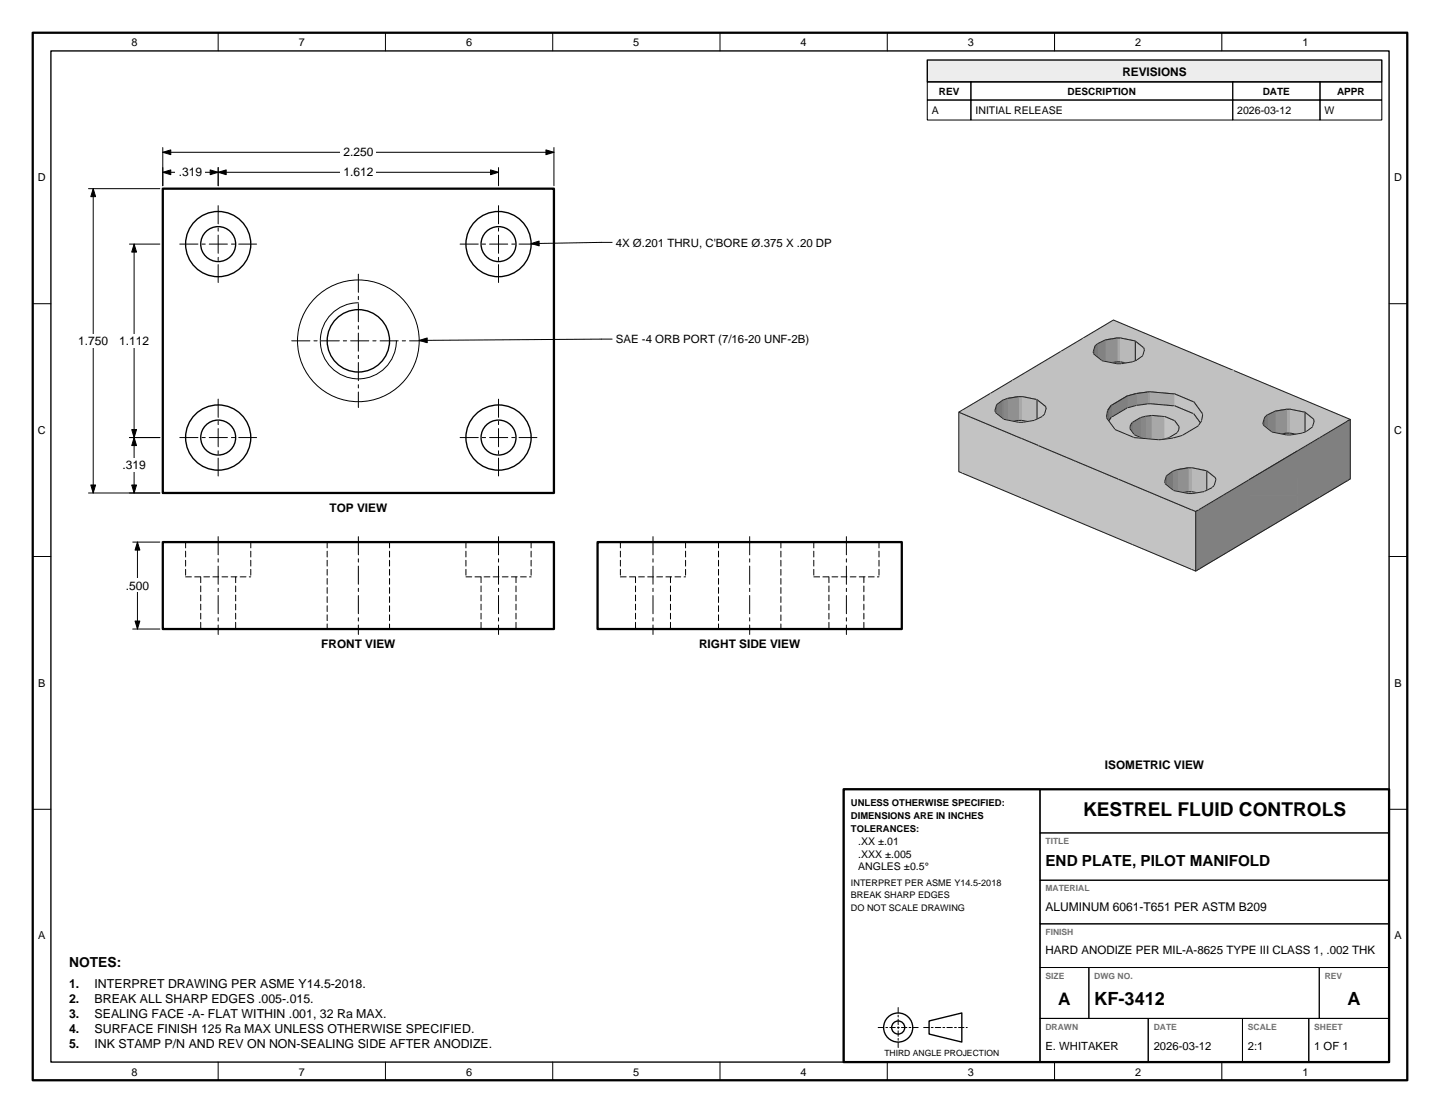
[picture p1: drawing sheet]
<svg xmlns="http://www.w3.org/2000/svg" width="279mm" height="216mm" viewBox="0 0 279 216" stroke-linecap="round" stroke-linejoin="round" font-family="sans-serif">
<path d="M201.8 153.1h67.7v8.5h-67.7zM201.8 161.6h67.7v9.1h-67.7zM201.8 170.7h67.7v8.5h-67.7zM201.8 179.2h67.7v8.5h-67.7zM201.8 187.7h9.5v9.9h-9.5zM201.8 197.6h21v8.4h-21zM211.3 187.7h44.7v9.9h-44.7zM222.8 197.6h18.3v8.4h-18.3zM241.1 197.6h12.8v8.4h-12.8zM253.9 197.6h15.6v8.4h-15.6zM256 187.7h13.5v9.9h-13.5z" fill="none" stroke="#000" stroke-width=".19"/>
<path d="M163.7 153.1h105.8v52.9h-105.8z" fill="none" stroke="#000" stroke-width=".44"/>
<g fill="none" stroke="#000" stroke-width=".26">
<path d="M163.7 153.1h38.1v52.9h-38.1zM180.3 198l6.3-1.5v5.6l-6.3-1.5z"/>
<circle cx="174.3" cy="199.3" r="2.82"/>
<circle cx="174.3" cy="199.3" r="1.27"/>
</g>
<path d="M170.4 199.3h7.8M174.3 195.4v7.8M179.2 199.3h8.5" fill="none" stroke="#000" stroke-width=".19" stroke-dasharray="1.1 .4 .4 .4"/>
<path d="M179.9 11.6h88.2v4.3h-88.2z" fill="#ededeb" stroke="#000" stroke-width=".26"/>
<g fill="none" stroke="#000" stroke-width=".19">
<path d="M179.9 15.9h8.5v3.5h-8.5zM179.9 19.4h8.5v3.9h-8.5zM188.4 15.9h50.8v3.5h-50.8zM188.4 19.4h50.8v3.9h-50.8zM239.2 15.9h16.9v3.5h-16.9zM239.2 19.4h16.9v3.9h-16.9zM256.1 15.9h12v3.5h-12zM256.1 19.4h12v3.9h-12zM31.6 28.6v7.4M31.6 29.5h75.9M107.5 28.6v7.4M69.5 58.7a7.4 7.4 0 0 0-7.3 7.4 7.4 7.4 0 0 0 7.3 7.4 7.4 7.4 0 0 0 7.4-7.4"/>
<circle cx="69.5" cy="66.1" r="11.8"/>
</g>
<path d="M31.6 36.6h75.9v59h-75.9z" fill="none" stroke="#000" stroke-width=".44"/>
<g fill="none" stroke="#000" stroke-width=".26">
<circle cx="42.3" cy="47.3" r="6.3"/>
<circle cx="42.3" cy="47.3" r="3.4"/>
<circle cx="96.7" cy="47.3" r="3.4"/>
<circle cx="96.7" cy="47.3" r="6.3"/>
<circle cx="69.5" cy="66.1" r="6.1"/>
<circle cx="42.3" cy="84.9" r="6.3"/>
<circle cx="42.3" cy="84.9" r="3.4"/>
<circle cx="96.7" cy="84.9" r="3.4"/>
<circle cx="96.7" cy="84.9" r="6.3"/>
</g>
<path d="M42.3 39.9v14.9M96.7 39.9v14.9M34.9 47.3h14.9M69.5 53.2v25.9M89.3 47.3h14.9M42.3 77.4v14.9M56.6 66.1h25.9M96.7 77.4v14.9M34.9 84.9h14.9M89.3 84.9h14.9" fill="none" stroke="#000" stroke-width=".19" stroke-dasharray="3.5 .8 .6 .8"/>
<path d="M31.6 29.5l1.5-.4v.9zM105.9 29.1l1.6 .4-1.6 .5z" fill="#000" stroke="#000" stroke-width=".19"/>
<path d="M66.1 28.2h6.9v2.6h-6.9z" fill="#fff"/>
<path d="M31.6 32.5v3.5M31.6 33.4h10.7M42.3 32.5v3.5" fill="none" stroke="#000" stroke-width=".19"/>
<path d="M31.6 33.4l1.5-.4v.9zM40.8 33l1.5 .4-1.5 .5z" fill="#000" stroke="#000" stroke-width=".19"/>
<path d="M34.1 32.1h5.7v2.6h-5.7z" fill="#fff"/>
<path d="M42.3 32.5v3.5M42.3 33.4h54.4M96.7 32.5v3.5" fill="none" stroke="#000" stroke-width=".19"/>
<path d="M42.3 33.4l1.6-.4v.9zM95.2 33l1.5 .4-1.5 .5z" fill="#000" stroke="#000" stroke-width=".19"/>
<path d="M66.1 32.1h6.9v2.6h-6.9z" fill="#fff"/>
<path d="M17.2 36.6h13.8M18.1 36.6v59M17.2 95.6h13.8" fill="none" stroke="#000" stroke-width=".19"/>
<path d="M18.1 36.6l.4 1.5h-.9zM17.6 94.1h.9l-.4 1.5z" fill="#000" stroke="#000" stroke-width=".19"/>
<path d="M14.6 64.8h7v2.6h-7z" fill="#fff"/>
<path d="M25.1 84.9h5.9M25.1 95.6h5.9M26 84.9v10.7" fill="none" stroke="#000" stroke-width=".19"/>
<path d="M26 84.9l.5 1.5h-.9zM25.6 94.1h.9l-.5 1.5z" fill="#000" stroke="#000" stroke-width=".19"/>
<path d="M23.2 88.9h5.7v2.6h-5.7z" fill="#fff"/>
<path d="M25.1 47.3h5.9M26 47.3v37.6M25.1 84.9h5.9" fill="none" stroke="#000" stroke-width=".19"/>
<path d="M26 47.3l.5 1.6h-.9zM25.6 83.3h.9l-.5 1.6z" fill="#000" stroke="#000" stroke-width=".19"/>
<path d="M22.5 64.8h7v2.6h-7z" fill="#fff"/>
<path d="M31.6 105.2h75.9v16.8h-75.9z" fill="none" stroke="#000" stroke-width=".44"/>
<path d="M36 105.2v6.7M36 111.9h12.7M38.9 111.9v10.1M45.7 111.9v10.1M48.7 105.2v6.7M63.5 105.2v16.8M75.6 105.2v16.8M90.4 105.2v6.7M90.4 111.9h12.7M93.3 111.9v10.1M100.1 111.9v10.1M103.1 105.2v6.7" fill="none" stroke="#000" stroke-width=".19" stroke-dasharray="1.1 .6"/>
<path d="M42.3 104.1v19M69.5 104.1v19M96.7 104.1v19" fill="none" stroke="#000" stroke-width=".19" stroke-dasharray="3.5 .8 .6 .8"/>
<path d="M25.8 105.2h5.2M26.7 105.2v16.8M25.8 122h5.2" fill="none" stroke="#000" stroke-width=".19"/>
<path d="M26.7 105.2l.4 1.5h-.9zM26.2 120.5h.9l-.4 1.5z" fill="#000" stroke="#000" stroke-width=".19"/>
<path d="M23.8 112.3h5.7v2.5h-5.7z" fill="#fff"/>
<path d="M6.3 6.3h266.7v203.2h-266.7zM115.9 105.2h59.1v16.8h-59.1z" fill="none" stroke="#000" stroke-width=".44"/>
<path d="M120.4 105.2v6.7M120.4 111.9h12.6M123.3 111.9v10.1M130.1 111.9v10.1M133 105.2v6.7M139.4 105.2v16.8M151.5 105.2v16.8M157.9 105.2v6.7M157.9 111.9h12.7M160.8 111.9v10.1M167.6 111.9v10.1M170.6 105.2v6.7" fill="none" stroke="#000" stroke-width=".19" stroke-dasharray="1.1 .6"/>
<path d="M126.7 104.1v19M145.5 104.1v19M164.2 104.1v19" fill="none" stroke="#000" stroke-width=".19" stroke-dasharray="3.5 .8 .6 .8"/>
<g fill="none" stroke="#000" stroke-width=".19">
<path d="M42.3 6.3v3.6M74.8 6.3v3.6M107.2 6.3v3.6M139.7 6.3v3.6M172.2 6.3v3.6M204.6 6.3v3.6M237.1 6.3v3.6M6.3 58.9h3.6M118.8 47l-15.7 .3M269.5 58.9h3.5M118.8 65.8l-37.5 .2M6.3 107.9h3.6"/>
<path d="M269.5 107.9h3.5M6.3 157h3.6M269.5 157h3.5M42.3 206v3.5M74.8 206v3.5M107.2 206v3.5M139.7 206v3.5M172.2 206v3.5M204.6 206v3.5M237.1 206v3.5"/>
</g>
<path d="M103.1 47.3l1.5-.5v.9zM81.3 66l1.6-.4v.9z" fill="#000" stroke="#000" stroke-width=".19"/>
<g fill="#bdc2c7" stroke="#bdc2c7" stroke-width=".19">
<path d="M210 65.7l5.4-3.2 .8 .3-5.4 3.2z"/>
<path d="M216.2 62.8l1.5 .6-.3 2.2h-.8z"/>
<path d="M215.4 62.5l.6-.4 14.9 6.2v.7z"/>
<path d="M212.9 64.7l3.3-1.9 .4 2.8-2.2 .3z"/>
<path d="M217.7 63.4l4.2 1.8-1.6 1-2.9-.6z"/>
<path d="M216.6 70.2h.8l-.1 1.1-.5 .1z"/>
<path d="M214.4 70.6l2.2-.4 .2 1.2-1.1 .2z"/>
<path d="M217.4 70.2l2.9 .6-1.5 .9-1.5-.4z"/>
<path d="M212.9 71.3l1.5-.7 1.3 1-.9 .3z"/>
<path d="M218.8 71.7l1.5-.9 1.6 1.3-2.2 .3z"/>
<path d="M210.8 66l2.1-1.3 1.5 1.2-1.5 .8z"/>
<path d="M212.4 71.8l.5-.5 1.9 .6-.2 .3z"/>
<path d="M220.3 66.2l1.6-1 4.2 1.7-4.2 .6z"/>
<path d="M212.4 71.8l2.2 .4-.2 .6-2.3 .1z"/>
<path d="M219.7 72.4l2.2-.3 .2 .4-2.4 .1z"/>
<path d="M209.8 66.6l1-.6 2.1 .7-.5 .4z"/>
<path d="M205.8 68.2l4.2-2.5 .8 .3-4.3 2.5z"/>
<path d="M219.7 72.6l2.4-.1-.4 1.1-2.1-.4z"/>
<path d="M212.1 72.9l2.3-.1 .1 .2-2.3 .3z"/>
<path d="M206.5 68.5l3.3-1.9 2.6 .5-.3 1.2z"/>
<path d="M212.2 73.3l2.3-.3 .9 .7-1.5 .9z"/>
<path d="M221.9 67.5l4.2-.6 1.5 .7-5.5 .2z"/>
<path d="M218.9 73.7l.7-.5 2.1 .4-1.2 .9z"/>
<path d="M218.5 73.8l.4-.1 1.6 .8-.8 .3z"/>
<path d="M213.9 74.6l1.5-.9 1.5 .3-.2 1.2z"/>
<path d="M217.3 74l1.2-.2 1.2 1-2.2 .4z"/>
<path d="M222.1 67.8l5.5-.2-3.2 1.9-2.7-.5z"/>
<path d="M216.9 74h.4l.2 1.2h-.8z"/>
<path d="M206.5 68.5l5.6-.2 .1 .4-4.1 .5z"/>
<path d="M208.1 69.2l4.1-.5 1.7 1.3-1.6 .9z"/>
<path d="M230.9 68.3l8.6 3.6h-1.6l-7-2.9z"/>
<path d="M220.5 69.9l1.2-.9 2.7 .5-2.1 1.3z"/>
<path d="M222.3 70.8l5.3-3.2 8.1 3.4v5.4z"/>
<path d="M219.7 70.2l.8-.3 1.8 .9-1 .6z"/>
<path d="M212.3 70.9l1.6-.9 2.8 .6-.3 2.1z"/>
<path d="M217.5 70.6l2.2-.4 1.6 1.2-3.3 1.9z"/>
<path d="M196.3 73.8l9.5-5.6 1.4 .6v9.6z"/>
<path d="M216.7 70.6h.8l.5 2.7-1.6-.6z"/>
<path d="M207.2 68.8l10.8 4.5-9.4 5.7-1.4-.6z"/>
<path d="M221.3 71.4l1-.6 .9 5.2h-.6z"/>
<path d="M222.3 70.8l7.8 3.3-2.1 2.3-4.8-.4z"/>
<path d="M237.9 71.9h1.6l7 2.9v.7z"/>
<path d="M218 73.3l3.3-1.9 1.3 4.6-2.1 .3z"/>
<path d="M235.7 71l13.4 5.6-5.4 3.2-7.8-3.3-.2-.1z"/>
<path d="M215.7 74.7l2.3-1.4 2.5 3-1.8 .5z"/>
<path d="M192 76.4l4.3-2.6 .8 .3-4.3 2.6z"/>
<path d="M197.1 74.1l1.6 .7-.3 2.1h-.8z"/>
<path d="M193.8 76.1l3.3-2 .5 2.8-2.2 .4z"/>
<path d="M230.1 74.1l5.8 2.4-4.2 1.5-3.7-1.6z"/>
<path d="M198.7 74.8l4.1 1.8-1.6 .9-2.8-.6z"/>
<path d="M197.6 81.6h.8l-.2 1.1h-.4z"/>
<path d="M195.4 81.9l2.2-.3 .2 1.1-1.2 .2z"/>
<path d="M198.4 81.6l2.8 .5-1.5 .9-1.5-.3z"/>
<path d="M222.6 78.4l.6-.1 .4 2.3h-.3z"/>
<path d="M210.9 77.6l4.8-2.9 3 2.1-3.1 1.9z"/>
<path d="M223.2 78.3l4.8 .4-2 2.1-2.4-.2z"/>
<path d="M220.5 78.7l2.1-.3 .7 2.2-1.1 .2z"/>
<path d="M194.6 82.2l.8-.3 1.2 1-.4 .2z"/>
<path d="M218.7 79.1l1.8-.4 1.7 2.1-.9 .2z"/>
<path d="M199.7 83l1.5-.9 1.7 1.3-2.3 .3z"/>
<path d="M193.4 83.1l1.2-.9 1.6 .9-.7 .4z"/>
<path d="M228 78.7l3.7 1.6-3.8 1.3-1.9-.8z"/>
<path d="M227.9 81.6l.9 1.2v9.2l-.9-1.2z"/>
<path d="M192.8 76.7l1-.6 1.6 1.2-.8 .3z"/>
<path d="M246.5 74.8l15.5 6.6-.7 .3-6.5-2.7-8.3-3.5z"/>
<path d="M215.6 81l3.1-1.9 2.6 1.9-1.6 1z"/>
<path d="M201.2 77.5l1.6-.9 4.2 1.7-4.1 .5z"/>
<path d="M190.7 78l2.1-1.3 1.8 .9-1.2 .9z"/>
<path d="M186.7 79.6l5.3-3.2 .8 .3-5.4 3.2z"/>
<path d="M193.4 83.1l2.1 .4-.2 .7-2.3 .1z"/>
<path d="M249.1 76.6l1.6 .7-.3 2.1h-.8z"/>
<path d="M200.6 83.7l2.3-.3 .1 .4-2.3 .1z"/>
<path d="M231.7 78l4.2-1.5 7.8 3.3-10.4 .4z"/>
<path d="M245.8 78.5l3.3-1.9 .5 2.8-2.2 .4z"/>
<path d="M200.7 83.9l2.3-.1-.4 1.2-2.1-.4z"/>
<path d="M227.9 81.6l3.8-1.3 1.6 2.3-4.5 .2z"/>
<path d="M231.7 78l1.6 2.2v2.4l-1.6-2.3z"/>
<path d="M250.7 77.3l4.1 1.7-1.6 1-2.8-.6z"/>
<path d="M193 84.3l2.3-.1 .1 .2-2.2 .3z"/>
<path d="M249.6 84h.8l-.2 1.2h-.4z"/>
<path d="M208.6 79l2.3-1.4 4.7 1.1-.7 1z"/>
<path d="M247.4 84.4l2.2-.4 .2 1.2-1.2 .2z"/>
<path d="M250.4 84l2.8 .6-1.5 .9-1.5-.3z"/>
<path d="M215.6 81l4.1 1-.4 .5-4.4-.5z"/>
<path d="M187.4 79.9l3.3-1.9 2.7 .5-.4 1.1z"/>
<path d="M193.2 84.7l2.2-.3 .9 .7-1.5 .9z"/>
<path d="M202.9 78.8l4.1-.5 1.6 .7-5.6 .2z"/>
<path d="M200.2 84.8l.3-.2 2.1 .4-.4 .4z"/>
<path d="M245.9 85.1l1.5-.7 1.2 1-.8 .4z"/>
<path d="M251.7 85.5l1.5-.9 1.7 1.3-2.3 .3z"/>
<path d="M199.4 85.2l.8-.4 2 .6-1.5 .8z"/>
<path d="M243.7 79.8l2.1-1.3 1.6 1.3-1.5 .7z"/>
<path d="M245.4 85.6l.5-.5 1.9 .7-.3 .2z"/>
<path d="M214.9 82l4.4 .5-.1 .5-4.5 .1z"/>
<path d="M194.8 86l1.5-.9 1.5 .3-.1 1.1z"/>
<path d="M198.2 85.4l1.2-.2 1.3 1-2.3 .3z"/>
<path d="M203 79.2l5.6-.2-3.3 1.9-2.7-.5z"/>
<path d="M197.8 85.4h.4l.2 1.1h-.7z"/>
<path d="M205.3 80.9l3.3-1.9 6.3 .7-.2 1.1z"/>
<path d="M228.8 82.8l4.5-.2v.2l-4.5 .1z"/>
<path d="M253.2 80l1.6-1 4.2 1.8-4.1 .5z"/>
<path d="M245.4 85.6l2.1 .4-.2 .6-2.3 .1z"/>
<path d="M187.4 79.9l5.6-.3 .2 .4-4.2 .5z"/>
<path d="M252.6 86.2l2.3-.3 .1 .4-2.3 .1z"/>
<path d="M228.8 82.9l4.5-.1-.2 1.2-4.4-.5z"/>
<path d="M214.7 83.1l4.5-.1v.2l-4.5 .2z"/>
<path d="M233.3 80.2l10.4-.4-1 .6-9.4 .1z"/>
<path d="M242.7 80.4l1-.6 2.2 .7-.5 .4z"/>
<path d="M252.7 86.4l2.3-.1-.4 1.1-2.1-.4z"/>
<path d="M189 80.5l4.2-.5 1.6 1.3-1.6 1z"/>
<path d="M245 86.7l2.3-.1 .1 .2-2.2 .3z"/>
<path d="M214.7 83.4l4.5-.2 .9 1.1-3.7 1.3z"/>
<path d="M202.2 80.8l.4-.4 2.7 .5-1 .6z"/>
<path d="M228.7 83.5l4.4 .5-.6 .9-4.2-.9z"/>
<path d="M233.3 80.5l9.4-.1-3.3 1.9-6.3-.6z"/>
<path d="M204.3 81.5l1-.6 9.4-.1v.3z"/>
<path d="M239.4 82.3l3.3-1.9 2.7 .5-.4 1.2z"/>
<path d="M245.2 87.1l2.2-.3 .9 .7-1.5 .9z"/>
<path d="M254.9 81.3l4.1-.5 1.6 .6-5.6 .3z"/>
<path d="M186 80l.7-.4 2.3 .9 12.6 5.3v.7z"/>
<path d="M251.9 87.5l.6-.5 2.1 .4-1.1 .9z"/>
<path d="M200.7 81.5l1.5-.7 2.1 .7-2.1 1.3z"/>
<path d="M226.8 84.9l1.5-.9 4.2 .9-3.1 1.9z"/>
<path d="M251.4 87.6l.5-.1 1.6 .8-.8 .3z"/>
<path d="M246.8 88.4l1.5-.9 1.5 .3-.1 1.2z"/>
<path d="M250.2 87.8l1.2-.2 1.3 1-2.2 .4z"/>
<path d="M255 81.7l5.6-.3-3.3 2-2.7-.6z"/>
<path d="M204.3 81.5l10.4-.4 1.7 2.2-4.3 1.5z"/>
<path d="M193.2 82.3l1.6-1 2.9 .6-.3 2.2z"/>
<path d="M216.4 85.6l3.7-1.3 1.9 .8-1.9 2.1z"/>
<path d="M249.8 87.8h.4l.3 1.2h-.8z"/>
<path d="M233.1 81.7l6.3 .6-2.3 1.4-4.6-1.1z"/>
<path d="M198.4 81.9l2.3-.4 1.5 1.3-3.3 1.9z"/>
<path d="M239.4 82.3l5.6-.2 .2 .4-4.2 .5z"/>
<path d="M255.2 84.6l5.4-3.2 .7 .3-5.3 3.2z"/>
<path d="M225.8 85.2l1-.3 2.6 1.9-1.8 .5z"/>
<path d="M197.7 81.9h.7l.5 2.8-1.5-.6z"/>
<path d="M222 85.1l2.4 .2 .4 2.3-4.7-.4z"/>
<path d="M224.7 85.3l1.1-.1 1.8 2.1-2.2 .3z"/>
<path d="M224.4 85.3h.3l.7 2.3h-.6z"/>
<path d="M241 83l4.2-.5 1.6 1.3-1.6 1z"/>
<path d="M198.9 84.7l5.4-3.2 8 3.4v5.4z"/>
<path d="M253.5 83.7l1.1-.9 2.7 .6-2.1 1.2z"/>
<path d="M229.4 84.5l3.1-1.9 4.6 1.1-4.8 2.9z"/>
<path d="M252.7 84l.8-.3 1.7 .9-1 .6z"/>
<path d="M212.1 84.8l4.3-1.5 3.7 1.6-2.2 2.3z"/>
<path d="M245.2 84.8l1.6-1 2.9 .6-.3 2.1z"/>
<path d="M250.5 84.4l2.2-.4 1.5 1.2-3.3 2z"/>
<path d="M230 88l9.4-5.7 1.5 .6v9.6z"/>
<path d="M249.7 84.4h.8l.4 2.8-1.5-.7z"/>
<path d="M227.6 85l1.8-.5 2.9 2.1-2.3 1.4z"/>
<path d="M250.9 87.2l4.3-2.6 .8 .3-4.3 2.6z"/>
<path d="M240.9 82.9l10.8 4.6-9.4 5.6-1.4-.6z"/>
<path d="M220.1 84.9l4.7 .4 .9 5.2-7.8-3.3z"/>
<path d="M225.4 85.3l2.2-.3 2.4 3-3.2 1.9z"/>
<path d="M224.8 85.3h.6l1.4 4.6-1.1 .6z"/>
<path d="M201.6 85.8l8.5 3.6h-1.5l-7-2.9z"/>
<path d="M212.3 84.9l13.4 5.6-5.3 3.2-8.1-3.4z"/>
<path d="M230 88l1.6 .6-.3 2.2h-.8z"/>
<path d="M226.8 89.9l3.2-1.9 .5 2.8-2.2 .3z"/>
<path d="M231.6 88.6l4.2 1.8-1.6 .9-2.9-.5z"/>
<path d="M230.5 95.4h.8l-.2 1.1h-.4z"/>
<path d="M228.3 95.7l2.2-.3 .2 1.1-1.2 .2z"/>
<path d="M231.3 95.4l2.9 .6-1.5 .8-1.6-.3z"/>
<path d="M227.5 96.1l.8-.4 1.2 1-.4 .2z"/>
<path d="M208.6 89.4h1.5l7 2.9v.7z"/>
<path d="M232.7 96.8l1.5-.8 1.6 1.3-2.3 .2z"/>
<path d="M226.3 96.9l1.2-.8 1.6 .8-.6 .5z"/>
<path d="M225.7 90.5l1.1-.6 1.5 1.2-.8 .3z"/>
<path d="M234.2 91.3l1.6-.9 4.1 1.7-4.1 .5z"/>
<path d="M223.6 91.8l2.1-1.3 1.8 .9-1.2 .9z"/>
<path d="M226.3 96.9l2.2 .5-.2 .6-2.3 .1z"/>
<path d="M233.5 97.5l2.3-.2 .1 .3-2.3 .1z"/>
<path d="M233.6 97.7l2.3-.1-.3 1.2-2.2-.4z"/>
<path d="M226 98.1l2.3-.1v.2l-2.2 .3z"/>
<path d="M220.4 93.7l3.2-1.9 2.7 .5-.3 1.2z"/>
<path d="M226.1 98.5l2.2-.3 .9 .7-1.5 .9z"/>
<path d="M235.8 92.6l4.1-.5 1.6 .7-5.6 .2z"/>
<path d="M233.2 98.6l.2-.2 2.2 .4-.5 .5z"/>
<path d="M232.4 99l.8-.4 1.9 .7-1.5 .7z"/>
<path d="M227.7 99.8l1.5-.9 1.6 .3-.2 1.2z"/>
<path d="M231.2 99.2l1.2-.2 1.2 1-2.2 .4z"/>
<path d="M235.9 93l5.6-.2-3.2 1.9-2.7-.5z"/>
<path d="M230.8 99.2h.4l.2 1.2h-.8z"/>
<path d="M237.2 95.3l4.3-2.5 .8 .3-4.3 2.6z"/>
<path d="M220.4 93.7l5.6-.2 .1 .4-4.1 .5z"/>
<path d="M217.1 92.3l15.5 6.6-.6 .3-14.9-6.2z"/>
<path d="M222 94.4l4.1-.5 1.6 1.3-1.6 .9z"/>
<path d="M235.1 94.6l.5-.4 2.7 .5-1.1 .6z"/>
<path d="M233.6 95.4l1.5-.8 2.1 .7-2.1 1.3z"/>
<path d="M226.1 96.1l1.6-.9 2.9 .5-.3 2.2z"/>
<path d="M231.4 95.7l2.2-.3 1.5 1.2-3.2 1.9z"/>
<path d="M231.9 98.5l5.3-3.2 .8 .4-5.4 3.2z"/>
<path d="M230.6 95.7h.8l.5 2.8-1.6-.6z"/>
</g>
<g fill="none" stroke="#1f2126" stroke-width=".19">
<path d="M186 80l46 19.2v11.6l-46-19.3zM193.4 78.5l-.4 1.1v4.7l.4-1.2M193.4 78.5l-.4 1.1 .2 .4 1.6 1.3a8.6 8.6 0 0 0 7.4-.5l.4-.4 .4-1.2-.1-.4M198.4 76.9l2.8 .6v4.6l-2.8-.5M198.4 76.9a6.5 6.5 0 0 0-5 1.6M198.4 76.9l2.8 .6 1.7 1.3M202.9 78.8l-1.7-1.3v4.6l1.7 1.3M202.9 78.8l.1 .4v4.6l-.1-.4M212.4 67.1l-.3 1.2v4.6l.3-1.1M212.4 71.8l-.3 1.1 .1 .4 1.7 1.3a9 9 0 0 0 6.6-.1l1.2-.9 .4-1.1-.2-.4M212.4 67.1l-.3 1.2 .1 .4 1.7 1.3a9 9 0 0 0 6.6-.1l1.2-.9 .4-1.2-.2-.3M214.6 72.2l-.2 .6a2.74 2.74 0 0 0 2.9 1.2l1.6-.3 .7-.5 .1-.6v-.2"/>
<path d="M214.9 79.7l-.2 1.1v2.3l.2-1.1M214.9 79.7l.7-1a12.7 12.7 0 0 1 7.6-2.7l4.8 .4 3.7 1.6 1.6 2.2M214.9 79.7l-.2 1.4 1.7 2.2 3.7 1.6 4.7 .4a12.7 12.7 0 0 0 7.7-2.7l.6-.9 .2-1.5M217.3 71.3l1.5 .4v6.9a4.3 4.3 0 0 0-4.2 .5l-.2 .6v-6.9l.2-.6M217.3 71.3a3.5 3.5 0 0 0-2.7 .9M217.3 71.3l1.5 .4 .9 .7M217.4 65.6l2.9 .6v4.6l-2.9-.6M217.4 65.6a6.5 6.5 0 0 0-5 1.5M217.4 65.6l2.9 .6 1.6 1.3M217.4 70.2a6.5 6.5 0 0 0-5 1.6M217.4 70.2l2.9 .6 1.6 1.3M218.8 71.7l.9 .7v.2v6.9v-.2l-.9-.7z"/>
<path d="M221.9 67.5l-1.6-1.3v4.6l1.6 1.3M221.9 67.5l.2 .3v4.7l-.2-.4M250.4 79.4l2.8 .6v4.6l-2.8-.6M250.4 79.4a6.5 6.5 0 0 0-5 1.5M250.4 79.4l2.8 .6 1.7 1.3M193.4 83.1l-.4 1.2 .2 .4 1.6 1.3a8.6 8.6 0 0 0 7.4-.6l.4-.4 .4-1.2-.1-.4M195.5 83.5l-.2 .7a2.77 2.77 0 0 0 2.9 1.2l1.2-.2 .8-.4 .3-.2 .2-.7-.1-.2M198.2 82.7l1.5 .3v6.9a4.3 4.3 0 0 0-4.2 .6l-.2 .6v-6.9l.2-.7M198.2 82.7a3.5 3.5 0 0 0-2.7 .8M198.2 82.7l1.5 .3 .9 .7M198.4 81.6a6.5 6.5 0 0 0-5 1.5M198.4 81.6l2.8 .5 1.7 1.3"/>
<path d="M199.7 83l.9 .7 .1 .2v7l-.1-.3-.9-.7zM214.9 82l.7-1a12.7 12.7 0 0 1 7.6-2.7l4.8 .4 3.7 1.6 1.6 2.3M214.9 82l-.2 1.4 1.7 2.2 3.7 1.6 4.7 .4a12.7 12.7 0 0 0 7.7-2.7l.6-.9 .2-1.4M217.1 93l14.9 6.2 .6-.3M219.3 82.5l-.1 .5v9.3l.1-.6a5.2 5.2 0 0 1 4.3-1.9l2.4 .2 1.9 .8 .9 1.3v-9.3M219.3 82.5a5.2 5.2 0 0 1 4.3-1.9l2.4 .2 1.9 .8 .9 1.2M219.3 82.5l-.1 .7 .9 1.1a7.7 7.7 0 0 0 8.2-.3l.4-.5 .1-.7M226.3 92.3l-.3 1.2v4.6l.3-1.2M226.3 96.9l-.3 1.2 .1 .4 1.6 1.3a8.6 8.6 0 0 0 7.4-.5l.5-.5 .3-1.2-.1-.3M226.3 92.3l-.3 1.2 .1 .4 1.6 1.3a8.6 8.6 0 0 0 7.4-.6l.5-.4 .3-1.2-.1-.4M228.5 97.4l-.2 .6a2.75 2.75 0 0 0 2.9 1.2l1.2-.2 .8-.4 .2-.2 .1-.9M231.1 96.5l1.6 .3v7a4.3 4.3 0 0 0-4.2 .5l-.2 .6v-6.9l.2-.6"/>
<path d="M231.1 96.5a3.5 3.5 0 0 0-2.6 .9M231.1 96.5l1.6 .3 .8 .7M231.3 90.8l2.9 .5v4.7l-2.9-.6M231.3 90.8a6.5 6.5 0 0 0-5 1.5M231.3 90.8l2.9 .5 1.6 1.3M231.3 95.4a6.5 6.5 0 0 0-5 1.5M231.3 95.4l2.9 .6 1.6 1.3M232.7 96.8l.8 .7 .1 .2v7l-.1-.2-.8-.7zM233.3 80.2v2.6v-.2M235.8 92.6l-1.6-1.3v4.7l1.6 1.3M235.8 92.6l.1 .4v4.6l-.1-.3M245.4 80.9l-.4 1.2v4.6l.4-1.1"/>
<path d="M245.4 85.6l-.4 1.1 .2 .4 1.6 1.3a9 9 0 0 0 6.7-.1l1.1-.9 .4-1.1-.1-.4M245.4 80.9l-.4 1.2 .2 .4 1.6 1.3a9 9 0 0 0 6.7-.1l1.1-.9 .4-1.1-.1-.4M247.5 86l-.2 .6a2.75 2.75 0 0 0 2.9 1.2l1.7-.3 .6-.5 .2-.6-.1-.2M250.2 85.2l1.5 .3v6.9a4.3 4.3 0 0 0-4.2 .5l-.2 .6v-6.9l.2-.6M250.2 85.2a3.5 3.5 0 0 0-2.7 .8M250.2 85.2l1.5 .3 .9 .7M250.4 84a6.5 6.5 0 0 0-5 1.6M250.4 84l2.8 .6 1.7 1.3M251.7 85.5l.9 .7 .1 .2v6.9l-.1-.2-.9-.7zM254.9 81.3l-1.7-1.3v4.6l1.7 1.3M254.9 81.3l.1 .4v4.6l-.1-.4M261.3 81.7l.7-.3-46-19.3-30 17.9 15.6 6.5"/>
<path d="M261.3 81.7l.7-.3v11.5l-30 17.9v-11.6l.6-.3M261.3 81.7l-28.7 17.2"/>
</g>
<g fill="#9ea1a6" stroke="#9ea1a6" stroke-width=".19">
<path d="M216.8 71.4l.5-.1v7h-.5z"/>
<path d="M216.6 65.6h.8v4.6h-.8z"/>
<path d="M197.8 82.7h.4v6.9h-.4z"/>
<path d="M197.6 76.9h.8v4.7h-.8z"/>
<path d="M249.8 85.2h.4v6.9h-.4z"/>
<path d="M249.6 79.4h.8v4.6h-.8z"/>
<path d="M230.7 96.5h.4v7h-.4z"/>
<path d="M230.5 90.8h.8v4.6h-.8z"/>
</g>
<g fill="#8a8c8f" stroke="#8a8c8f" stroke-width=".19">
<path d="M215.7 71.6l1.1-.2v6.9l-1.1 .2z"/>
<path d="M214.4 65.9l2.2-.3v4.6l-2.2 .4z"/>
<path d="M196.6 82.9l1.2-.2v6.9l-1.2 .2z"/>
<path d="M195.4 77.3l2.2-.4v4.7l-2.2 .3z"/>
<path d="M248.6 85.4l1.2-.2v6.9l-1.2 .2z"/>
<path d="M247.4 79.8l2.2-.4v4.6l-2.2 .4z"/>
<path d="M229.5 96.7l1.2-.2v7l-1.2 .2z"/>
<path d="M228.3 91.1l2.2-.3v4.6l-2.2 .3z"/>
</g>
<g fill="#b5babf" stroke="#b5babf" stroke-width=".19">
<path d="M217.3 71.3l1.5 .4v6.9l-1.5-.3z"/>
<path d="M219.7 72.4v7.1z"/>
<path d="M217.4 65.6l2.9 .6v4.6l-2.9-.6z"/>
<path d="M221.9 67.5l.2 .3v4.7l-.2-.4z"/>
<path d="M198.2 82.7l1.5 .3v6.9l-1.5-.3z"/>
<path d="M200.6 83.7l.1 7.2z"/>
<path d="M198.4 76.9l2.8 .6v4.6l-2.8-.5z"/>
<path d="M250.2 85.2l1.5 .3v6.9l-1.5-.3z"/>
<path d="M202.9 78.8l.1 .4v4.6l-.1-.4z"/>
<path d="M252.6 86.2l.1 7.1z"/>
<path d="M250.4 79.4l2.8 .6v4.6l-2.8-.6z"/>
<path d="M254.9 81.3l.1 .4v4.6l-.1-.4z"/>
<path d="M231.1 96.5l1.6 .3v7l-1.6-.3z"/>
<path d="M233.5 97.5l.1 7.2z"/>
<path d="M231.3 90.8l2.9 .5v4.7l-2.9-.6z"/>
<path d="M235.8 92.6l.1 .4v4.6l-.1-.3z"/>
</g>
<g fill="#808287" stroke="#808287" stroke-width=".19">
<path d="M214.8 71.9l.9-.3v6.9l-.9 .4z"/>
<path d="M212.9 66.7l1.5-.8v4.7l-1.5 .7z"/>
<path d="M247.8 85.8l.8-.4v6.9l-.8 .4z"/>
<path d="M245.9 80.5l1.5-.7v4.6l-1.5 .7z"/>
</g>
<g fill="#c2c4cc" stroke="#c2c4cc" stroke-width=".19">
<path d="M218.8 71.7l.9 .7v6.9l-.9-.7z"/>
<path d="M220.3 66.2l1.6 1.3v4.6l-1.6-1.3z"/>
<path d="M199.7 83l.9 .7v6.9l-.9-.7z"/>
<path d="M201.2 77.5l1.7 1.3v4.6l-1.7-1.3z"/>
<path d="M251.7 85.5l.9 .7v6.9l-.9-.7z"/>
<path d="M253.2 80l1.7 1.3v4.6l-1.7-1.3z"/>
<path d="M232.7 96.8l.8 .7v7l-.8-.7z"/>
<path d="M234.2 91.3l1.6 1.3v4.7l-1.6-1.3z"/>
</g>
<g fill="#75787d" stroke="#75787d" stroke-width=".19">
<path d="M214.6 72.2l.2-.3v7l-.2 .2z"/>
<path d="M212.4 67.1l.5-.4v4.6l-.5 .5z"/>
<path d="M247.5 86l.3-.2v6.9l-.3 .2z"/>
<path d="M245.4 80.9l.5-.4v4.6l-.5 .5z"/>
</g>
<g fill="#6b6b70" stroke="#6b6b70" stroke-width=".19">
<path d="M214.6 72.2v6.9l-.2 .6v-6.9z"/>
<path d="M212.4 67.1v4.7l-.3 1.1v-4.6z"/>
<path d="M195.5 83.5v7l-.2 .6v-6.9z"/>
<path d="M193.4 78.5v4.6l-.4 1.2v-4.7z"/>
<path d="M247.5 86v6.9l-.2 .6v-6.9z"/>
<path d="M245.4 80.9v4.7l-.4 1.1v-4.6z"/>
<path d="M228.5 97.4v6.9l-.2 .6v-6.9z"/>
<path d="M226.3 92.3v4.6l-.3 1.2v-4.6z"/>
</g>
<g fill="#82858a" stroke="#82858a" stroke-width=".19">
<path d="M196.2 83.1l.4-.2v6.9l-.4 .2z"/>
<path d="M194.6 77.6l.8-.3v4.6l-.8 .3z"/>
<path d="M229.1 96.9l.4-.2v7l-.4 .1z"/>
<path d="M227.5 91.4l.8-.3v4.6l-.8 .4z"/>
</g>
<g fill="#96999e" stroke="#96999e" stroke-width=".19">
<path d="M223.3 80.6h.3v9.2h-.3z"/>
<path d="M222.6 76h.6v2.3l-.6 .1z"/>
</g>
<g fill="#abadb5" stroke="#abadb5" stroke-width=".19">
<path d="M223.6 80.6l2.4 .2v9.2l-2.4-.2z"/>
<path d="M223.2 76l4.8 .4v2.3l-4.8-.4z"/>
</g>
<g fill="#8a8c91" stroke="#8a8c91" stroke-width=".19">
<path d="M222.2 80.8l1.1-.2v9.2l-1.1 .2z"/>
<path d="M220.5 76.3l2.1-.3v2.4l-2.1 .3z"/>
</g>
<g fill="#7a7d80" stroke="#7a7d80" stroke-width=".19">
<path d="M195.5 83.5l.7-.4v6.9l-.7 .5z"/>
<path d="M193.4 78.5l1.2-.9v4.6l-1.2 .9z"/>
<path d="M228.5 97.4l.6-.5v6.9l-.6 .5z"/>
<path d="M226.3 92.3l1.2-.9v4.7l-1.2 .8z"/>
</g>
<g fill="#858a8c" stroke="#858a8c" stroke-width=".19">
<path d="M221.3 81l.9-.2v9.2l-.9 .2z"/>
<path d="M218.7 76.8l1.8-.5v2.4l-1.8 .4z"/>
</g>
<g fill="#bfc4c9" stroke="#bfc4c9" stroke-width=".19">
<path d="M226 80.8l1.9 .8v9.2l-1.9-.8z"/>
<path d="M228 76.4l3.7 1.6v2.3l-3.7-1.6z"/>
<path d="M186 80l.8 .3v11.5l-.8-.3z"/>
<path d="M186.8 80.3l11.5 4.8v11.5l-11.5-4.8z"/>
<path d="M198.3 95.4h10.7v5.7l-10.7-4.5z"/>
<path d="M198.3 85.1l10.7 4.5v5.8h-10.7z"/>
<path d="M209 95.4h10.7v10.2l-10.7-4.5z"/>
<path d="M209 89.6l10.7 4.5v1.3h-10.7z"/>
<path d="M219.7 94.1l11.5 4.8v11.6l-11.5-4.9z"/>
<path d="M231.2 98.9l.8 .3v11.6l-.8-.3z"/>
</g>
<g fill="#7d8085" stroke="#7d8085" stroke-width=".19">
<path d="M219.7 82l1.6-1v9.2l-1.6 1z"/>
<path d="M215.6 78.7l3.1-1.9v2.3l-3.1 1.9z"/>
<path d="M261.3 81.7l.7-.3v11.5l-.7 .4z"/>
<path d="M256 84.9l5.3-3.2v11.6l-5.3 3.2z"/>
<path d="M251.7 87.5l4.3-2.6v11.6l-4.3 2.5z"/>
<path d="M242.3 96.1h9.4v2.9l-9.4 5.7z"/>
<path d="M242.3 93.1l9.4-5.6v8.6h-9.4z"/>
<path d="M238 95.7l4.3-2.6v11.6l-4.3 2.5z"/>
<path d="M232.6 98.9l5.4-3.2v11.5l-5.4 3.2z"/>
<path d="M232 99.2l.6-.3v11.5l-.6 .4z"/>
</g>
<g fill="#707375" stroke="#707375" stroke-width=".19">
<path d="M219.7 82v9.2l-.4 .5v-9.2z"/>
<path d="M215.6 78.7v2.3l-.7 1v-2.3z"/>
</g>
<g fill="#696b6e" stroke="#696b6e" stroke-width=".19">
<path d="M219.3 82.5v9.2l-.1 .6v-9.3z"/>
<path d="M214.9 79.7v2.3l-.2 1.1v-2.3z"/>
</g>
<g fill="#b0b5ba" stroke="#b0b5ba" stroke-width=".19">
<path d="M228.8 82.8v9.3z"/>
<path d="M233.3 80.2v2.6z"/>
</g>
<path d="M9.9 9.9h259.6v196.1h-259.6z" fill="none" stroke="#000" stroke-width=".26"/>
<text font-size="3.7" x="210.1" y="158.3">KESTREL FLUID CONTROLS</text>
<g font-size="3.5">
<text x="212.3" y="194.9">KF-3412</text>
<text x="261.5" y="194.9">A</text>
</g>
<text font-size="3.4" x="205.3" y="194.9">A</text>
<text font-size="3" x="202.8" y="168">END PLATE, PILOT MANIFOLD</text>
<text font-size="2.7" x="13.4" y="187.5">NOTES:</text>
<g font-size="2.4">
<text x="13.4" y="191.7">1.</text>
<text x="18.3" y="191.7">INTERPRET DRAWING PER ASME Y14.5-2018.</text>
<text x="13.4" y="194.6">2.</text>
<text x="13.4" y="197.5">3.</text>
<text x="18.3" y="194.6">BREAK ALL SHARP EDGES .005-.015.</text>
<text x="18.3" y="197.5">SEALING FACE -A- FLAT WITHIN .001, 32 Ra MAX.</text>
<text x="13.4" y="200.4">4.</text>
<text x="13.4" y="203.4">5.</text>
<text x="18.3" y="200.4">SURFACE FINISH 125 Ra MAX UNLESS OTHERWISE SPECIFIED.</text>
<text x="18.3" y="203.4">INK STAMP P/N AND REV ON NON-SEALING SIDE AFTER ANODIZE.</text>
</g>
<g font-size="2.3">
<text x="217.8" y="14.7">REVISIONS</text>
<text x="34.7" y="34.2">.319</text>
<text x="66.6" y="30.4">2.250</text>
<text x="66.6" y="34.2">1.612</text>
<text x="15.2" y="66.9">1.750</text>
<text x="23.1" y="66.9">1.112</text>
<text x="23.8" y="91.1">.319</text>
<text x="63.9" y="99.3">TOP VIEW</text>
<text x="24.4" y="114.4">.500</text>
<text x="62.3" y="125.7">FRONT VIEW</text>
<text x="135.7" y="125.7">RIGHT SIDE VIEW</text>
<text x="214.4" y="149.2">ISOMETRIC VIEW</text>
<text x="202.8" y="176.7">ALUMINUM 6061-T651 PER ASTM B209</text>
</g>
<g font-size="2.2">
<text x="119.5" y="47.9">4X Ø.201 THRU, C'BORE Ø.375 X .20 DP</text>
<text x="119.5" y="66.6">SAE -4 ORB PORT (7/16-20 UNF-2B)</text>
<text x="202.8" y="185.1">HARD ANODIZE PER MIL-A-8625 TYPE III CLASS 1, .002 THK</text>
<text x="202.8" y="203.6">E. WHITAKER</text>
<text x="223.8" y="203.6">2026-03-12</text>
<text x="242.1" y="203.6">2:1</text>
<text x="255" y="203.6">1 OF 1</text>
</g>
<g font-size="2.1">
<text x="25.5" y="9">8</text>
<text x="58" y="9">7</text>
<text x="90.4" y="9">6</text>
<text x="122.9" y="9">5</text>
<text x="155.3" y="9">4</text>
<text x="187.8" y="9">3</text>
<text x="220.2" y="9">2</text>
<text x="252.7" y="9">1</text>
<text x="7.3" y="35.1">D</text>
<text x="270.5" y="35.1">D</text>
<text x="7.3" y="84.1">C</text>
<text x="270.5" y="84.1">C</text>
<text x="7.4" y="133.2">B</text>
<text x="270.6" y="133.2">B</text>
<text x="7.4" y="182.2">A</text>
<text x="270.6" y="182.2">A</text>
<text x="25.5" y="208.7">8</text>
<text x="58" y="208.7">7</text>
<text x="90.4" y="208.7">6</text>
<text x="122.9" y="208.7">5</text>
<text x="155.3" y="208.7">4</text>
<text x="187.8" y="208.7">3</text>
<text x="220.2" y="208.7">2</text>
<text x="252.7" y="208.7">1</text>
</g>
<g font-size="2">
<text x="180.8" y="22.2">A</text>
<text x="189.3" y="22.2">INITIAL RELEASE</text>
<text x="240.1" y="22.2">2026-03-12</text>
<text x="257" y="22.2">W</text>
<text x="166.5" y="163.9">.XX ±.01</text>
<text x="166.5" y="166.4">.XXX ±.005</text>
<text x="166.5" y="168.8">ANGLES ±0.5°</text>
</g>
<g font-size="1.9">
<text x="182.2" y="18.4">REV</text>
<text x="207.2" y="18.4">DESCRIPTION</text>
<text x="245" y="18.4">DATE</text>
<text x="259.4" y="18.4">APPR</text>
</g>
<g font-size="1.8">
<text x="165.1" y="156.3">UNLESS OTHERWISE SPECIFIED:</text>
<text x="165.1" y="158.8">DIMENSIONS ARE IN INCHES</text>
<text x="165.1" y="161.4">TOLERANCES:</text>
<text x="165.1" y="171.8">INTERPRET PER ASME Y14.5-2018</text>
<text x="165.1" y="174.2">BREAK SHARP EDGES</text>
<text x="165.1" y="176.6">DO NOT SCALE DRAWING</text>
</g>
<g font-size="1.7" fill="#6b707a">
<text x="202.8" y="163.8">TITLE</text>
<text x="202.8" y="172.9">MATERIAL</text>
<text x="202.8" y="181.4">FINISH</text>
<text x="202.8" y="189.9">SIZE</text>
<text x="212.3" y="189.9">DWG NO.</text>
<text x="257" y="189.9">REV</text>
<text x="202.8" y="199.7">DRAWN</text>
<text x="223.8" y="199.7">DATE</text>
<text x="242.1" y="199.7">SCALE</text>
<text x="255" y="199.7">SHEET</text>
</g>
<text font-size="1.7" x="171.6" y="204.8">THIRD ANGLE PROJECTION</text>
</svg>
